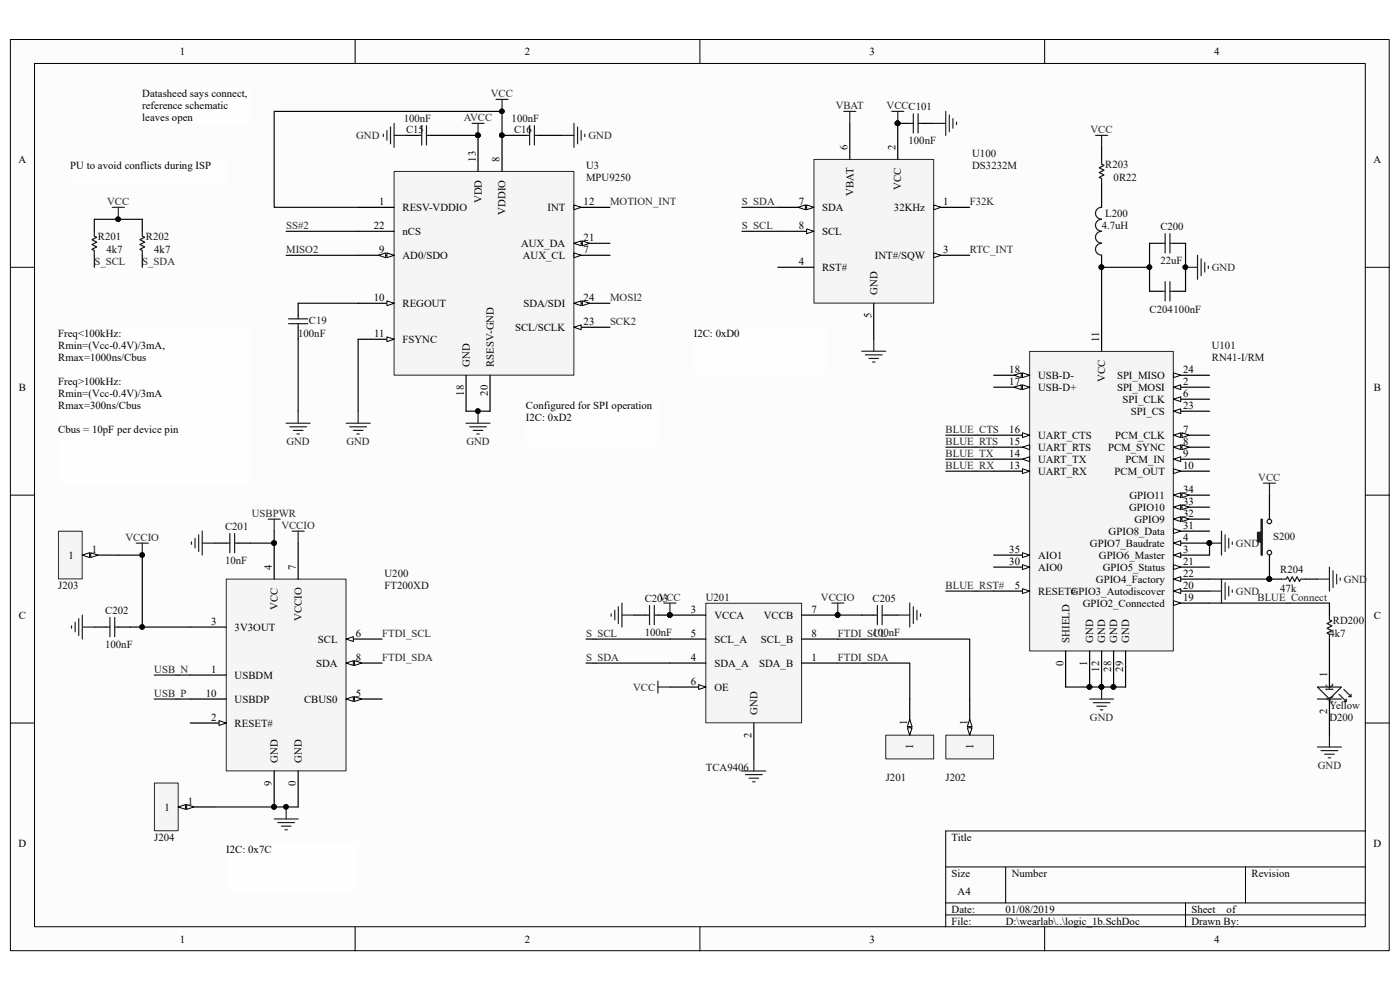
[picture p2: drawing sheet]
<svg xmlns="http://www.w3.org/2000/svg" width="297mm" height="210mm" viewBox="0 0 297 210" stroke-linecap="round" stroke-linejoin="round" font-family="sans-serif">
<path d="M2.2 8.4h292.5v193.3h-292.5z" fill="#fcfcfc"/>
<path d="M2.2 8.4h292.5v193.3h-292.5z" fill="none" stroke="#000" stroke-width=".21"/>
<path d="M7.4 13.5h282.2v183.1h-282.2z" fill="#fcfcfc"/>
<g fill="none" stroke="#000" stroke-width=".21">
<path d="M7.3 13.5h282.3v183.1h-282.3zM75.3 8.4v5.1M148.5 8.4v5.1M221.6 8.4v5.1M2.2 56.7h5.1M289.7 56.7h5.1M2.2 105h5.1M289.7 105h5.1M2.2 153.4h5.1M289.7 153.4h5.1M289.7 176.3h-89.1v20.3M75.3 196.6v5.1"/>
<path d="M148.5 196.6v5.1M200.6 183.9h89.1M200.6 191.5h89.1M200.6 194.1h89.1M213.4 183.9v7.6M221.6 196.6v5.1M251.5 191.5v5.1M264.2 183.9v7.6"/>
</g>
<g fill="none" stroke="#262626" stroke-width=".25">
<path d="M81.3 28.5v.5M82.1 27.7v2M82.8 26.9v3.6M83.6 28.7h2.6M83.6 26.2v5.1M100.1 26.2h2.6M101.4 26.2v2.5M105.2 21.1h2.6M106.5 21.1v2.5M119.2 28.7h2.6M121.8 26.2v5.1M122.5 26.9v3.6"/>
<path d="M123.3 27.7v2M124.1 28.5v.5M23.8 44h2.6M25.1 44v2.5M60.7 89.8h5.1M61.5 90.5h3.5M62.2 91.3h2.1M63 92.1h.5M63.3 87.2v2.6M73.4 89.8h5.1M74.2 90.5h3.6M75 91.3h2"/>
<path d="M75.7 92.1h.5M76 87.2v2.6M98.9 89.8h5.1M99.6 90.5h3.6M100.4 91.3h2M101.2 92.1h.5M101.4 87.2v2.6"/>
</g>
<g fill="#0e0e0e" stroke="#0e0e0e" stroke-width=".21">
<circle cx="101.4" cy="87.2" r=".49"/>
<circle cx="106.5" cy="23.6" r=".49"/>
<circle cx="101.4" cy="28.7" r=".49"/>
<circle cx="106.5" cy="28.7" r=".49"/>
<circle cx="25.1" cy="46.5" r=".49"/>
</g>
<path d="M109 28.7h-2.5v-5.1h-48.3v20.4h17.8M20 46.5h10.2M63.3 64.3h12.7M63.3 72v15.2M76 72v15.2M98.9 87.2h5.1" fill="none" stroke="#0e0e0e" stroke-width=".25"/>
<path d="M83.7 36.4h38.1v43.2h-38.1z" fill="#f5f5f5"/>
<path d="M83.6 36.4h38.2v43.2h-38.2z" fill="none" stroke="#262626" stroke-width=".21"/>
<path d="M76 44h7.6M121.8 69.4h7.6" fill="none" stroke="#000" stroke-width=".25"/>
<path d="M121.8 69.4l1.5-.5v1z" fill="#fcfcfc"/>
<path d="M121.8 69.4l1.5-.5v1z" fill="none" stroke="#000" stroke-width=".21"/>
<path d="M121.8 64.3h7.6" fill="none" stroke="#000" stroke-width=".25"/>
<path d="M121.8 64.3l1.5-.5v1z" fill="#fcfcfc"/>
<path d="M121.8 64.3l1.5-.5v1z" fill="none" stroke="#000" stroke-width=".21"/>
<path d="M123.5 63.8l1.6 .5-1.6 .5z" fill="#fcfcfc"/>
<path d="M123.5 63.8l1.6 .5-1.6 .5z" fill="none" stroke="#000" stroke-width=".21"/>
<path d="M121.8 51.6h7.6" fill="none" stroke="#000" stroke-width=".25"/>
<path d="M121.8 51.6l1.5-.5v1z" fill="#fcfcfc"/>
<path d="M121.8 51.6l1.5-.5v1z" fill="none" stroke="#000" stroke-width=".21"/>
<path d="M123.5 51.1l1.6 .5-1.6 .5z" fill="#fcfcfc"/>
<path d="M123.5 51.1l1.6 .5-1.6 .5z" fill="none" stroke="#000" stroke-width=".21"/>
<path d="M121.8 54.2h7.6" fill="none" stroke="#000" stroke-width=".25"/>
<path d="M121.8 53.7l1.5 .5-1.5 .5z" fill="#fcfcfc"/>
<path d="M121.8 53.7l1.5 .5-1.5 .5z" fill="none" stroke="#000" stroke-width=".21"/>
<path d="M106.5 28.7v7.7M76 54.2h7.6" fill="none" stroke="#000" stroke-width=".25"/>
<circle cx="106.5" cy="28.7" r=".49" fill="#0e0e0e" stroke="#0e0e0e" stroke-width=".21"/>
<path d="M82.1 53.7l1.5 .5-1.5 .5z" fill="#fcfcfc"/>
<path d="M82.1 53.7l1.5 .5-1.5 .5z" fill="none" stroke="#000" stroke-width=".21"/>
<path d="M80.3 54.2l1.5-.5v1z" fill="#fcfcfc"/>
<path d="M80.3 54.2l1.5-.5v1z" fill="none" stroke="#000" stroke-width=".21"/>
<path d="M76 64.3h7.6" fill="none" stroke="#000" stroke-width=".25"/>
<path d="M82.1 63.8l1.5 .5-1.5 .5z" fill="#fcfcfc"/>
<path d="M82.1 63.8l1.5 .5-1.5 .5z" fill="none" stroke="#000" stroke-width=".21"/>
<path d="M76 72h7.6" fill="none" stroke="#000" stroke-width=".25"/>
<path d="M82.1 71.5l1.5 .5-1.5 .5z" fill="#fcfcfc"/>
<path d="M82.1 71.5l1.5 .5-1.5 .5z" fill="none" stroke="#000" stroke-width=".21"/>
<path d="M121.8 44h7.6" fill="none" stroke="#000" stroke-width=".25"/>
<path d="M121.8 43.5l1.5 .5-1.5 .5z" fill="#fcfcfc"/>
<path d="M121.8 43.5l1.5 .5-1.5 .5z" fill="none" stroke="#000" stroke-width=".21"/>
<path d="M86.2 28.7h2.5M91.2 28.7h2.6M101.4 28.7v7.7M109 28.7h2.6M114.1 28.7h2.6M76 49.1h7.6M63.3 64.3v2.6M63.3 69.4v2.6M98.9 79.6v7.6M104 79.6v7.6" fill="none" stroke="#000" stroke-width=".25"/>
<g fill="#0e0e0e" stroke="#0e0e0e" stroke-width=".21">
<circle cx="101.4" cy="28.7" r=".49"/>
<circle cx="106.5" cy="28.7" r=".49"/>
</g>
<path d="M232.4 28.7h2.6M233.7 28.7v2.6" fill="none" stroke="#262626" stroke-width=".25"/>
<path d="M88.7 28.7h.8M89.5 26.7v4.1M90.5 26.7v4.1M90.5 28.7h.7M111.6 28.7h.8M112.4 26.7v4.1M113.4 28.7h.7M113.4 26.7v4.1M61.2 67.6h4.1M61.2 68.7h4.1M63.3 66.9v.7M63.3 68.7v.7" fill="none" stroke="#1c1c1c" stroke-width=".25"/>
<path d="M93.8 28.7h7.6M116.7 28.7h2.5" fill="none" stroke="#0e0e0e" stroke-width=".25"/>
<path d="M30.3 18.6h22.7v7.6h-22.7z" fill="#fefefe"/>
<path d="M30.2 18.5h22.8v7.7h-22.8z" fill="none" stroke="#fefefe" stroke-width=".21"/>
<path d="M233.7 31.3v2.5M233.7 38.9v5.1M20 46.5v2.6M20 54.2v2.5M30.2 46.5v2.6M30.2 54.2v2.5M233.7 54.2v2.5" fill="none" stroke="#000" stroke-width=".25"/>
<circle cx="233.7" cy="56.7" r=".49" fill="#0e0e0e" stroke="#0e0e0e" stroke-width=".21"/>
<path d="M233.7 33.8v1l.5 .3-1 .5 1 .5-1 .5 1 .5-1 .5 .5 .3v1M20 49.1v1l.5 .2-1 .6 1 .5-1 .5 1 .5-1 .5 .5 .2v1.1M30.2 49.1v1l.5 .2-1 .6 1 .5-1 .5 1 .5-1 .5 .5 .2v1.1M233.7 51.6a1.25 1.25 0 0 0-1.3 1.3 1.25 1.25 0 0 0 1.3 1.2M233.7 49.1a1.25 1.25 0 0 0-1.3 1.2 1.25 1.25 0 0 0 1.3 1.3M233.7 46.5a1.25 1.25 0 0 0-1.3 1.3 1.25 1.25 0 0 0 1.3 1.2M233.7 44a1.25 1.25 0 0 0-1.3 1.2 1.25 1.25 0 0 0 1.3 1.3" fill="none" stroke="#1c1c1c" stroke-width=".25"/>
<path d="M12.4 69.5h40.6v32.9h-40.6z" fill="#fefefe"/>
<path d="M12.4 69.4h40.6v33h-40.6z" fill="none" stroke="#fefefe" stroke-width=".21"/>
<path d="M243.9 61.8h2.5M249 61.8h2.5" fill="none" stroke="#000" stroke-width=".25"/>
<path d="M247.2 59.8v4M248.2 59.8v4M246.4 61.8h.8M248.2 61.8h.8" fill="none" stroke="#1c1c1c" stroke-width=".25"/>
<path d="M243.9 51.6v10.2M243.9 56.7h-10.2v10.2M251.5 51.6v10.2" fill="none" stroke="#0e0e0e" stroke-width=".25"/>
<g fill="#0e0e0e" stroke="#0e0e0e" stroke-width=".21">
<circle cx="243.8" cy="56.7" r=".49"/>
<circle cx="251.5" cy="56.7" r=".49"/>
<circle cx="233.7" cy="56.7" r=".49"/>
</g>
<path d="M111.7 84.8h27.8v10h-27.8z" fill="#fefefe"/>
<path d="M111.6 84.7h27.9v10.1h-27.9z" fill="none" stroke="#fefefe" stroke-width=".21"/>
<path d="M172.7 33.9h25.4v30.4h-25.4z" fill="#f5f5f5"/>
<path d="M172.7 33.8h25.4v30.5h-25.4z" fill="none" stroke="#262626" stroke-width=".21"/>
<path d="M198.1 44h7.6" fill="none" stroke="#000" stroke-width=".25"/>
<path d="M198.1 43.5l1.5 .5-1.5 .5z" fill="#fcfcfc"/>
<path d="M198.1 43.5l1.5 .5-1.5 .5z" fill="none" stroke="#000" stroke-width=".21"/>
<path d="M190.5 26.2v7.6M198.1 54.2h7.6" fill="none" stroke="#000" stroke-width=".25"/>
<circle cx="190.4" cy="26.1" r=".49" fill="#0e0e0e" stroke="#0e0e0e" stroke-width=".21"/>
<path d="M198.1 53.7l1.5 .5-1.5 .5z" fill="#fcfcfc"/>
<path d="M198.1 53.7l1.5 .5-1.5 .5z" fill="none" stroke="#000" stroke-width=".21"/>
<path d="M180.3 26.2v7.6M165 56.7h7.6M165 44h7.6M185.4 64.3v7.7" fill="none" stroke="#000" stroke-width=".25"/>
<path d="M171.1 43.5l1.5 .5-1.5 .5z" fill="#fcfcfc"/>
<path d="M171.1 43.5l1.5 .5-1.5 .5z" fill="none" stroke="#000" stroke-width=".21"/>
<path d="M169.3 44l1.6-.5v1z" fill="#fcfcfc"/>
<path d="M169.3 44l1.6-.5v1z" fill="none" stroke="#000" stroke-width=".21"/>
<path d="M165 49.1h7.6" fill="none" stroke="#000" stroke-width=".25"/>
<path d="M171.1 48.6l1.5 .5-1.5 .5z" fill="#fcfcfc"/>
<path d="M171.1 48.6l1.5 .5-1.5 .5z" fill="none" stroke="#000" stroke-width=".21"/>
<circle cx="190.4" cy="26.1" r=".49" fill="#0e0e0e" stroke="#0e0e0e" stroke-width=".21"/>
<g fill="none" stroke="#262626" stroke-width=".25">
<path d="M179 23.6h2.6M180.3 23.6v2.6M189.2 23.6h2.5M190.5 23.6v2.6M198.1 26.2h2.5M200.6 23.6v5.1M201.4 24.4v3.6M202.2 25.2v2M202.9 25.9v.5M182.8 74.5h5.1M183.6 75.3h3.6M184.4 76h2"/>
<path d="M185.1 76.8h.5M185.4 72v2.5"/>
</g>
<path d="M190.5 26.2h2.5M195.5 26.2h2.6" fill="none" stroke="#000" stroke-width=".25"/>
<path d="M193 26.2h.8M193.8 24.1v4.1M194.8 24.1v4.1M194.8 26.2h.7" fill="none" stroke="#1c1c1c" stroke-width=".25"/>
<path d="M157.4 44h7.6M157.4 49.1h7.6" fill="none" stroke="#0e0e0e" stroke-width=".25"/>
<path d="M147.3 69.5h27.9v10.1h-27.9z" fill="#fefefe"/>
<path d="M147.2 69.4h28v10.2h-28z" fill="none" stroke="#fefefe" stroke-width=".21"/>
<path d="M218.5 74.6h30.4v63.5h-30.4z" fill="#f5f5f5"/>
<path d="M218.4 74.5h30.5v63.6h-30.5z" fill="none" stroke="#262626" stroke-width=".21"/>
<path d="M233.7 66.9v7.6M249 82.1h7.6M231.2 138.1v7.6M233.7 138.1v7.6M236.2 138.1v7.6M238.8 138.1v7.6" fill="none" stroke="#000" stroke-width=".25"/>
<g fill="#0e0e0e" stroke="#0e0e0e" stroke-width=".21">
<circle cx="231.1" cy="145.7" r=".49"/>
<circle cx="233.7" cy="145.7" r=".49"/>
<circle cx="236.2" cy="145.7" r=".49"/>
</g>
<path d="M249 82.1l1.5-.5v1.1z" fill="#fcfcfc"/>
<path d="M249 82.1l1.5-.5v1.1z" fill="none" stroke="#000" stroke-width=".21"/>
<path d="M249 84.7h7.6" fill="none" stroke="#000" stroke-width=".25"/>
<path d="M249 84.7l1.5-.5v1z" fill="#fcfcfc"/>
<path d="M249 84.7l1.5-.5v1z" fill="none" stroke="#000" stroke-width=".21"/>
<path d="M249 79.6h7.6" fill="none" stroke="#000" stroke-width=".25"/>
<path d="M249 79.1l1.5 .5-1.5 .5z" fill="#fcfcfc"/>
<path d="M249 79.1l1.5 .5-1.5 .5z" fill="none" stroke="#000" stroke-width=".21"/>
<path d="M249 87.2h7.6" fill="none" stroke="#000" stroke-width=".25"/>
<path d="M249 87.2l1.5-.5v1z" fill="#fcfcfc"/>
<path d="M249 87.2l1.5-.5v1z" fill="none" stroke="#000" stroke-width=".21"/>
<path d="M249 92.3h7.6" fill="none" stroke="#000" stroke-width=".25"/>
<path d="M249 92.3l1.5-.5v1z" fill="#fcfcfc"/>
<path d="M249 92.3l1.5-.5v1z" fill="none" stroke="#000" stroke-width=".21"/>
<path d="M250.7 91.8l1.6 .5-1.6 .5z" fill="#fcfcfc"/>
<path d="M250.7 91.8l1.6 .5-1.6 .5z" fill="none" stroke="#000" stroke-width=".21"/>
<path d="M249 94.9h7.6" fill="none" stroke="#000" stroke-width=".25"/>
<path d="M249 94.9l1.5-.5v1z" fill="#fcfcfc"/>
<path d="M249 94.9l1.5-.5v1z" fill="none" stroke="#000" stroke-width=".21"/>
<path d="M250.7 94.4l1.6 .5-1.6 .5z" fill="#fcfcfc"/>
<path d="M250.7 94.4l1.6 .5-1.6 .5z" fill="none" stroke="#000" stroke-width=".21"/>
<path d="M249 97.4h7.6" fill="none" stroke="#000" stroke-width=".25"/>
<path d="M249 97.4l1.5-.5v1z" fill="#fcfcfc"/>
<path d="M249 97.4l1.5-.5v1z" fill="none" stroke="#000" stroke-width=".21"/>
<path d="M249 100h7.6" fill="none" stroke="#000" stroke-width=".25"/>
<path d="M249 99.4l1.5 .6-1.5 .5z" fill="#fcfcfc"/>
<path d="M249 99.4l1.5 .6-1.5 .5z" fill="none" stroke="#000" stroke-width=".21"/>
<path d="M210.8 79.6h7.6" fill="none" stroke="#000" stroke-width=".25"/>
<path d="M216.9 79.1l1.5 .5-1.5 .5z" fill="#fcfcfc"/>
<path d="M216.9 79.1l1.5 .5-1.5 .5z" fill="none" stroke="#000" stroke-width=".21"/>
<path d="M215.1 79.6l1.6-.5v1z" fill="#fcfcfc"/>
<path d="M215.1 79.6l1.6-.5v1z" fill="none" stroke="#000" stroke-width=".21"/>
<path d="M210.8 82.1h7.6" fill="none" stroke="#000" stroke-width=".25"/>
<path d="M216.9 81.6l1.5 .5-1.5 .6z" fill="#fcfcfc"/>
<path d="M216.9 81.6l1.5 .5-1.5 .6z" fill="none" stroke="#000" stroke-width=".21"/>
<path d="M215.1 82.1l1.6-.5v1.1z" fill="#fcfcfc"/>
<path d="M215.1 82.1l1.6-.5v1.1z" fill="none" stroke="#000" stroke-width=".21"/>
<path d="M210.8 100h7.6" fill="none" stroke="#000" stroke-width=".25"/>
<path d="M216.9 99.4l1.5 .6-1.5 .5z" fill="#fcfcfc"/>
<path d="M216.9 99.4l1.5 .6-1.5 .5z" fill="none" stroke="#000" stroke-width=".21"/>
<path d="M210.8 97.4h7.6" fill="none" stroke="#000" stroke-width=".25"/>
<path d="M216.9 97.4l1.5-.5v1z" fill="#fcfcfc"/>
<path d="M216.9 97.4l1.5-.5v1z" fill="none" stroke="#000" stroke-width=".21"/>
<path d="M210.8 94.9h7.6" fill="none" stroke="#000" stroke-width=".25"/>
<path d="M216.9 94.9l1.5-.5v1z" fill="#fcfcfc"/>
<path d="M216.9 94.9l1.5-.5v1z" fill="none" stroke="#000" stroke-width=".21"/>
<path d="M210.8 92.3h7.6" fill="none" stroke="#000" stroke-width=".25"/>
<path d="M216.9 91.8l1.5 .5-1.5 .5z" fill="#fcfcfc"/>
<path d="M216.9 91.8l1.5 .5-1.5 .5z" fill="none" stroke="#000" stroke-width=".21"/>
<path d="M210.8 125.4h7.6" fill="none" stroke="#000" stroke-width=".25"/>
<path d="M216.9 124.9l1.5 .5-1.5 .5z" fill="#fcfcfc"/>
<path d="M216.9 124.9l1.5 .5-1.5 .5z" fill="none" stroke="#000" stroke-width=".21"/>
<path d="M249 117.8h7.6" fill="none" stroke="#000" stroke-width=".25"/>
<path d="M249 117.8l1.5-.5v1z" fill="#fcfcfc"/>
<path d="M249 117.8l1.5-.5v1z" fill="none" stroke="#000" stroke-width=".21"/>
<path d="M249 115.2h7.6" fill="none" stroke="#000" stroke-width=".25"/>
<path d="M249 115.2l1.5-.5v1z" fill="#fcfcfc"/>
<path d="M249 115.2l1.5-.5v1z" fill="none" stroke="#000" stroke-width=".21"/>
<circle cx="256.6" cy="115.2" r=".49" fill="#0e0e0e" stroke="#0e0e0e" stroke-width=".21"/>
<path d="M249 127.9h7.6" fill="none" stroke="#000" stroke-width=".25"/>
<path d="M249 127.4l1.5 .5-1.5 .5z" fill="#fcfcfc"/>
<path d="M249 127.4l1.5 .5-1.5 .5z" fill="none" stroke="#000" stroke-width=".21"/>
<path d="M249 125.4h7.6" fill="none" stroke="#000" stroke-width=".25"/>
<path d="M249 125.4l1.5-.5v1z" fill="#fcfcfc"/>
<path d="M249 125.4l1.5-.5v1z" fill="none" stroke="#000" stroke-width=".21"/>
<path d="M249 122.9h7.6" fill="none" stroke="#000" stroke-width=".25"/>
<path d="M249 122.9l1.5-.6v1.1z" fill="#fcfcfc"/>
<path d="M249 122.9l1.5-.6v1.1z" fill="none" stroke="#000" stroke-width=".21"/>
<path d="M249 120.3h7.6" fill="none" stroke="#000" stroke-width=".25"/>
<path d="M249 119.8l1.5 .5-1.5 .5z" fill="#fcfcfc"/>
<path d="M249 119.8l1.5 .5-1.5 .5z" fill="none" stroke="#000" stroke-width=".21"/>
<path d="M249 112.7h7.6" fill="none" stroke="#000" stroke-width=".25"/>
<path d="M249 112.2l1.5 .5-1.5 .5z" fill="#fcfcfc"/>
<path d="M249 112.2l1.5 .5-1.5 .5z" fill="none" stroke="#000" stroke-width=".21"/>
<path d="M249 110.1h7.6" fill="none" stroke="#000" stroke-width=".25"/>
<path d="M249 110.1l1.5-.5v1z" fill="#fcfcfc"/>
<path d="M249 110.1l1.5-.5v1z" fill="none" stroke="#000" stroke-width=".21"/>
<path d="M250.7 109.6l1.6 .5-1.6 .5z" fill="#fcfcfc"/>
<path d="M250.7 109.6l1.6 .5-1.6 .5z" fill="none" stroke="#000" stroke-width=".21"/>
<path d="M249 107.6h7.6" fill="none" stroke="#000" stroke-width=".25"/>
<path d="M249 107.6l1.5-.5v1z" fill="#fcfcfc"/>
<path d="M249 107.6l1.5-.5v1z" fill="none" stroke="#000" stroke-width=".21"/>
<path d="M250.7 107.1l1.6 .5-1.6 .5z" fill="#fcfcfc"/>
<path d="M250.7 107.1l1.6 .5-1.6 .5z" fill="none" stroke="#000" stroke-width=".21"/>
<path d="M249 105h7.6" fill="none" stroke="#000" stroke-width=".25"/>
<path d="M249 105l1.5-.5v1.1z" fill="#fcfcfc"/>
<path d="M249 105l1.5-.5v1.1z" fill="none" stroke="#000" stroke-width=".21"/>
<path d="M250.7 104.5l1.6 .5-1.6 .6z" fill="#fcfcfc"/>
<path d="M250.7 104.5l1.6 .5-1.6 .6z" fill="none" stroke="#000" stroke-width=".21"/>
<path d="M210.8 117.8h7.6" fill="none" stroke="#000" stroke-width=".25"/>
<path d="M216.9 117.3l1.5 .5-1.5 .5z" fill="#fcfcfc"/>
<path d="M216.9 117.3l1.5 .5-1.5 .5z" fill="none" stroke="#000" stroke-width=".21"/>
<path d="M210.8 120.3h7.6" fill="none" stroke="#000" stroke-width=".25"/>
<path d="M216.9 119.8l1.5 .5-1.5 .5z" fill="#fcfcfc"/>
<path d="M216.9 119.8l1.5 .5-1.5 .5z" fill="none" stroke="#000" stroke-width=".21"/>
<path d="M226.1 138.1v7.6M282 127.9v2.6M282 135.6v10.1M282 148.3v7.6" fill="none" stroke="#000" stroke-width=".25"/>
<g fill="#0e0e0e" stroke="#0e0e0e" stroke-width=".21">
<circle cx="231.1" cy="145.7" r=".49"/>
<circle cx="233.7" cy="145.7" r=".49"/>
<circle cx="236.2" cy="145.7" r=".49"/>
<circle cx="256.6" cy="115.2" r=".49"/>
<circle cx="251.5" cy="56.7" r=".49"/>
</g>
<g fill="none" stroke="#262626" stroke-width=".25">
<path d="M251.5 56.7h2.6M254.1 54.2v5M254.8 54.9v3.6M255.6 55.7v2M256.3 56.4v.6M256.6 115.2h2.5M259.1 112.7v5.1M259.9 113.4v3.6M260.7 114.2v2M261.4 115v.5M256.6 125.4h2.5M259.1 122.9v5"/>
<path d="M259.9 123.6v3.6M260.7 124.4v2M261.4 125.1v.6M231.2 148.3h5M231.9 149.1h3.6M232.7 149.8h2M233.4 150.6h.6M233.7 145.7v2.6M279.5 158.5h5.1M280.3 159.2h3.5M281 160h2.1M282 155.9v2.6"/>
<path d="M281.8 160.8h.5"/>
</g>
<path d="M60.7 54.2h15.3M200.6 92.3h10.2M200.6 94.9h10.2M200.6 97.4h10.2M200.6 100h10.2M256.6 115.2v2.6M200.6 125.4h10.2M256.6 127.9h25.4M226.1 145.7h12.7" fill="none" stroke="#0e0e0e" stroke-width=".25"/>
<path d="M282 130.5v1l.5 .3-1 .5 1 .5-1 .5 1 .5-1 .5 .5 .3v1M279.5 145.7h5.1l-2.6 2.6zM279.5 148.3h5.1M284.1 147.3l1.5 1.5v-.5M285.1 146.3l1.5 1.5M285.1 148.8h.5M286.6 147.3v.5h-.5" fill="none" stroke="#1c1c1c" stroke-width=".25"/>
<path d="M15 33.9h33v5h-33z" fill="#fefefe"/>
<path d="M14.9 33.8h33.1v5.1h-33.1z" fill="none" stroke="#fefefe" stroke-width=".21"/>
<path d="M268 102.5h2.6M269.3 102.5v2.5" fill="none" stroke="#262626" stroke-width=".25"/>
<path d="M60.7 49.1h15.3M256.6 122.9h12.7" fill="none" stroke="#0e0e0e" stroke-width=".25"/>
<circle cx="269.3" cy="122.8" r=".49" fill="#0e0e0e" stroke="#0e0e0e" stroke-width=".21"/>
<path d="M48 122.9h25.4v40.6h-25.4z" fill="#f5f5f5"/>
<path d="M48 122.9h25.4v40.6h-25.4z" fill="none" stroke="#262626" stroke-width=".21"/>
<path d="M73.4 135.6h7.7M58.2 163.6v7.6" fill="none" stroke="#000" stroke-width=".25"/>
<circle cx="58.1" cy="171.2" r=".49" fill="#0e0e0e" stroke="#0e0e0e" stroke-width=".21"/>
<path d="M73.4 135.6l1.6-.5v1z" fill="#fcfcfc"/>
<path d="M73.4 135.6l1.6-.5v1z" fill="none" stroke="#000" stroke-width=".21"/>
<path d="M73.4 140.7h7.7" fill="none" stroke="#000" stroke-width=".25"/>
<path d="M73.4 140.7l1.6-.6v1.1z" fill="#fcfcfc"/>
<path d="M73.4 140.7l1.6-.6v1.1z" fill="none" stroke="#000" stroke-width=".21"/>
<path d="M75.2 140.1l1.5 .6-1.5 .5z" fill="#fcfcfc"/>
<path d="M75.2 140.1l1.5 .6-1.5 .5z" fill="none" stroke="#000" stroke-width=".21"/>
<path d="M73.4 148.3h7.7" fill="none" stroke="#000" stroke-width=".25"/>
<path d="M73.4 148.3l1.6-.5v1z" fill="#fcfcfc"/>
<path d="M73.4 148.3l1.6-.5v1z" fill="none" stroke="#000" stroke-width=".21"/>
<path d="M75.2 147.8l1.5 .5-1.5 .5z" fill="#fcfcfc"/>
<path d="M75.2 147.8l1.5 .5-1.5 .5z" fill="none" stroke="#000" stroke-width=".21"/>
<path d="M58.2 115.2v7.7M63.3 115.2v7.7M40.4 133h7.6M40.4 143.2h7.6M40.4 148.3h7.6M40.4 153.4h7.6M63.3 163.6v7.6" fill="none" stroke="#000" stroke-width=".25"/>
<circle cx="58.1" cy="115.2" r=".49" fill="#0e0e0e" stroke="#0e0e0e" stroke-width=".21"/>
<path d="M46.5 152.9l1.5 .5-1.5 .5z" fill="#fcfcfc"/>
<path d="M46.5 152.9l1.5 .5-1.5 .5z" fill="none" stroke="#000" stroke-width=".21"/>
<g fill="#0e0e0e" stroke="#0e0e0e" stroke-width=".21">
<circle cx="58.1" cy="171.2" r=".49"/>
<circle cx="58.1" cy="115.2" r=".49"/>
<circle cx="60.7" cy="171.2" r=".49"/>
</g>
<g fill="none" stroke="#262626" stroke-width=".25">
<path d="M40.6 115v.5M41.4 114.2v2M42.1 113.4v3.6M42.9 112.7v5.1M42.9 115.2h2.6M56.9 110.1h2.5M58.2 110.1v2.6M15.2 132.8v.5M15.9 132v2M16.7 131.2v3.6M17.5 130.5v5.1M17.5 133h2.5"/>
<path d="M58.2 173.7h5.1M58.9 174.5h3.6M59.7 175.3h2M60.5 176h.5M60.7 171.2v2.5"/>
</g>
<path d="M58.2 112.7v2.5h-5.1M32.7 148.3h7.7M32.7 143.2h7.7" fill="none" stroke="#0e0e0e" stroke-width=".25"/>
<path d="M45.5 115.2h2.5M50.5 115.2h2.6M20 133h2.6M25.1 133h2.5" fill="none" stroke="#000" stroke-width=".25"/>
<path d="M48 115.2h.8M48.8 113.2v4.1M49.8 113.2v4.1M49.8 115.2h.7M22.6 133h.7M23.3 131v4.1M24.3 131v4.1M24.3 133h.8" fill="none" stroke="#1c1c1c" stroke-width=".25"/>
<path d="M48 178.9h27.9v10.1h-27.9z" fill="#fefefe"/>
<path d="M48 178.9h27.9v10.1h-27.9z" fill="none" stroke="#fefefe" stroke-width=".21"/>
<path d="M269.3 105v5.1M269.3 117.8v5.1" fill="none" stroke="#000" stroke-width=".25"/>
<circle cx="269.3" cy="122.8" r=".49" fill="#0e0e0e" stroke="#0e0e0e" stroke-width=".21"/>
<path d="M267.5 110.1h.3v7.7h-.3v-2.8h-.7v-2.1h.7z" fill-rule="evenodd" fill="#1c1c1c"/>
<g fill="none" stroke="#1c1c1c" stroke-width=".25">
<path d="M267.5 110.1h.3v7.7h-.3v-2.8h-.7v-2.1h.7zM271.9 122.9h1l.2-.6 .5 1.1 .6-1.1 .5 1.1 .5-1.1 .5 1.1 .2-.5h1.1"/>
<circle cx="269.3" cy="110.6" r=".48"/>
<circle cx="269.3" cy="117.2" r=".48"/>
</g>
<g fill="#0e0e0e" stroke="#0e0e0e" stroke-width=".21">
<circle cx="269.3" cy="122.8" r=".49"/>
<circle cx="30.2" cy="117.7" r=".49"/>
</g>
<path d="M269.3 122.9h2.6M277 122.9h2.5" fill="none" stroke="#000" stroke-width=".25"/>
<path d="M28.9 115.2h2.6M30.2 115.2v2.6M62 112.7h2.5M63.3 112.7v2.5M279.5 122.9h2.5M282 120.3v5.1M282.8 121.1v3.5M283.6 121.8v2.1M284.3 122.6v.5" fill="none" stroke="#262626" stroke-width=".25"/>
<path d="M149.8 128h20.3v25.3h-20.3z" fill="#f5f5f5"/>
<path d="M149.7 128h20.4v25.3h-20.4z" fill="none" stroke="#262626" stroke-width=".21"/>
<path d="M142.1 130.5h7.7M142.1 135.6h7.7M170.1 130.5h7.6M170.1 135.6h7.6M142.1 140.7h7.7M142.1 145.7h7.7M159.9 153.4v7.6M170.1 140.7h7.6" fill="none" stroke="#000" stroke-width=".25"/>
<g fill="#0e0e0e" stroke="#0e0e0e" stroke-width=".21">
<circle cx="142.1" cy="130.5" r=".49"/>
<circle cx="177.7" cy="130.5" r=".49"/>
</g>
<path d="M148.2 145.2l1.6 .5-1.6 .6z" fill="#fcfcfc"/>
<path d="M148.2 145.2l1.6 .5-1.6 .6z" fill="none" stroke="#000" stroke-width=".21"/>
<g fill="#0e0e0e" stroke="#0e0e0e" stroke-width=".21">
<circle cx="142.1" cy="130.5" r=".49"/>
<circle cx="177.7" cy="130.5" r=".49"/>
<circle cx="30.2" cy="133" r=".49"/>
</g>
<g fill="none" stroke="#262626" stroke-width=".25">
<path d="M129.7 130.2v.5M130.4 129.5v2M131.2 128.7v3.6M131.9 130.5h2.6M131.9 127.9v5.1M140.8 127.9h2.6M142.1 127.9v2.6M176.5 127.9h2.5M177.7 127.9v2.6M190.5 130.5h2.5M193 127.9v5.1M193.8 128.7v3.6"/>
<path d="M194.5 129.5v2M195.3 130.2v.5M139.6 144.5v2.5M139.6 145.7h2.5M157.4 163.6h5.1M158.1 164.3h3.6M158.9 165.1h2M159.7 165.8h.5M159.9 161v2.6"/>
</g>
<path d="M30.2 133h10.2M124.3 135.6h17.8M177.7 135.6h28v12.7M177.7 130.5h5.1M124.3 140.7h17.8M177.7 140.7h15.3v7.6" fill="none" stroke="#0e0e0e" stroke-width=".25"/>
<path d="M243.9 51.6h2.5M249 51.6h2.5M134.5 130.5h2.5M139.6 130.5h2.5M182.8 130.5h2.6M187.9 130.5h2.6" fill="none" stroke="#000" stroke-width=".25"/>
<path d="M246.4 51.6h.8M247.2 49.6v4.1M248.2 49.6v4.1M248.2 51.6h.8M137 130.5h.8M137.8 128.4v4.1M138.8 130.5h.8M138.8 128.4v4.1M185.4 130.5h.7M186.1 128.4v4.1M187.2 128.4v4.1M187.2 130.5h.7" fill="none" stroke="#1c1c1c" stroke-width=".25"/>
<path d="M188 156h10.1v5h-10.1z" fill="#f5f5f5"/>
<path d="M187.9 156h10.2v5h-10.2z" fill="none" stroke="#262626" stroke-width=".21"/>
<path d="M193 148.3v7.6" fill="none" stroke="#000" stroke-width=".25"/>
<path d="M192.5 154.4h1l-.5 1.5z" fill="#fcfcfc"/>
<path d="M192.5 154.4h1l-.5 1.5z" fill="none" stroke="#000" stroke-width=".21"/>
<path d="M193 152.6l.5 1.5h-1z" fill="#fcfcfc"/>
<path d="M193 152.6l.5 1.5h-1z" fill="none" stroke="#000" stroke-width=".21"/>
<path d="M200.7 156h10.1v5h-10.1z" fill="#f5f5f5"/>
<path d="M200.7 156h10.1v5h-10.1z" fill="none" stroke="#262626" stroke-width=".21"/>
<path d="M205.7 148.3v7.6" fill="none" stroke="#000" stroke-width=".25"/>
<path d="M205.2 154.4h1l-.5 1.5z" fill="#fcfcfc"/>
<path d="M205.2 154.4h1l-.5 1.5z" fill="none" stroke="#000" stroke-width=".21"/>
<path d="M205.7 152.6l.5 1.5h-1z" fill="#fcfcfc"/>
<path d="M205.7 152.6l.5 1.5h-1z" fill="none" stroke="#000" stroke-width=".21"/>
<path d="M12.4 112.7h5v10.1h-5z" fill="#f5f5f5"/>
<path d="M12.4 112.7h5v10.1h-5z" fill="none" stroke="#262626" stroke-width=".21"/>
<path d="M17.5 117.8h7.6" fill="none" stroke="#000" stroke-width=".25"/>
<path d="M17.5 117.8l1.5-.5v1z" fill="#fcfcfc"/>
<path d="M17.5 117.8l1.5-.5v1z" fill="none" stroke="#000" stroke-width=".21"/>
<path d="M19.2 117.3l1.6 .5-1.6 .5z" fill="#fcfcfc"/>
<path d="M19.2 117.3l1.6 .5-1.6 .5z" fill="none" stroke="#000" stroke-width=".21"/>
<path d="M25.1 117.8h5.1v15.2h-2.6" fill="none" stroke="#0e0e0e" stroke-width=".25"/>
<g fill="#0e0e0e" stroke="#0e0e0e" stroke-width=".21">
<circle cx="30.2" cy="117.7" r=".49"/>
<circle cx="30.2" cy="133" r=".49"/>
</g>
<path d="M32.8 166.2h5v10h-5z" fill="#f5f5f5"/>
<path d="M32.8 166.1h5v10.1h-5z" fill="none" stroke="#262626" stroke-width=".21"/>
<path d="M37.8 171.2h7.7" fill="none" stroke="#000" stroke-width=".25"/>
<path d="M37.8 171.2l1.5-.5v1z" fill="#fcfcfc"/>
<path d="M37.8 171.2l1.5-.5v1z" fill="none" stroke="#000" stroke-width=".21"/>
<path d="M39.6 170.7l1.5 .5-1.5 .5z" fill="#fcfcfc"/>
<path d="M39.6 170.7l1.5 .5-1.5 .5z" fill="none" stroke="#000" stroke-width=".21"/>
<path d="M45.5 171.2h17.8" fill="none" stroke="#0e0e0e" stroke-width=".25"/>
<g fill="#0e0e0e" stroke="#0e0e0e" stroke-width=".21">
<circle cx="58.1" cy="171.2" r=".49"/>
<circle cx="60.7" cy="171.2" r=".49"/>
</g>
<g font-size="2.3">
<text x="38.2" y="11.7">1</text>
<text x="111.3" y="11.7">2</text>
<text x="184.5" y="11.7">3</text>
<text x="257.6" y="11.7">4</text>
<text x="30.2" y="20.6">Datasheed says connect,</text>
<text x="30.2" y="23.1">reference schematic</text>
<text x="30.2" y="25.7">leaves open</text>
<text x="3.9" y="34.6">A</text>
<text x="14.9" y="35.9">PU to avoid conflicts during ISP</text>
<text x="100.9" y="34.3" transform="rotate(-90 100.9 34.3)">13</text>
<text x="106" y="34.3" transform="rotate(-90 106 34.3)">8</text>
<text x="179.8" y="31.8" transform="rotate(-90 179.8 31.8)">6</text>
<text x="189.9" y="31.8" transform="rotate(-90 189.9 31.8)">2</text>
<text x="291.4" y="34.6">A</text>
<text x="181.1" y="41.6" transform="rotate(-90 181.1 41.6)">VBAT</text>
<text x="191.2" y="40.3" transform="rotate(-90 191.2 40.3)">VCC</text>
<text x="80.4" y="43.5">1</text>
<text x="85.4" y="44.7">RESV-VDDIO</text>
<text x="102.2" y="43.1" transform="rotate(-90 102.2 43.1)">VDD</text>
<text x="107.3" y="45.6" transform="rotate(-90 107.3 45.6)">VDDIO</text>
<text x="116.2" y="44.7">INT</text>
<text x="123.8" y="43.5">12</text>
<text x="169.5" y="43.5">7</text>
<text x="174.4" y="44.7">SDA</text>
<text x="189.7" y="44.7">32KHz</text>
<text x="200.1" y="43.5">1</text>
<text x="79.3" y="48.6">22</text>
<text x="80.4" y="53.7">9</text>
<text x="85.4" y="49.8">nCS</text>
<text x="110.5" y="52.4">AUX_DA</text>
<text x="123.8" y="51.1">21</text>
<text x="123.8" y="53.7">7</text>
<text x="169.5" y="48.6">8</text>
<text x="174.4" y="49.8">SCL</text>
<text x="200.1" y="53.7">3</text>
<text x="85.4" y="54.9">AD0/SDO</text>
<text x="110.9" y="54.9">AUX_CL</text>
<text x="169.5" y="56.2">4</text>
<text x="174.4" y="57.5">RST#</text>
<text x="185.6" y="54.9">INT#/SQW</text>
<text x="79.3" y="63.8">10</text>
<text x="85.4" y="65.1">REGOUT</text>
<text x="111" y="65.1">SDA/SDI</text>
<text x="123.8" y="63.8">24</text>
<text x="186.1" y="62.6" transform="rotate(-90 186.1 62.6)">GND</text>
<text x="12.4" y="71.5">Freq&lt;100kHz:</text>
<text x="79.4" y="71.5">11</text>
<text x="109.3" y="70.2">SCL/SCLK</text>
<text x="123.8" y="68.9">23</text>
<text x="147.2" y="71.5">I2C: 0xD0</text>
<text x="184.9" y="67.5" transform="rotate(-90 184.9 67.5)">5</text>
<text x="12.4" y="74">Rmin=(Vcc-0.4V)/3mA,</text>
<text x="12.4" y="76.6">Rmax=1000ns/Cbus</text>
<text x="85.4" y="72.7">FSYNC</text>
<text x="99.7" y="77.8" transform="rotate(-90 99.7 77.8)">GND</text>
<text x="104.7" y="77.8" transform="rotate(-90 104.7 77.8)">RSESV-GND</text>
<text x="233.2" y="72.5" transform="rotate(-90 233.2 72.5)">11</text>
<text x="4" y="82.9">B</text>
<text x="12.4" y="81.7">Freq&gt;100kHz:</text>
<text x="98.4" y="83.9" transform="rotate(-90 98.4 83.9)">18</text>
<text x="103.5" y="83.9" transform="rotate(-90 103.5 83.9)">20</text>
<text x="214.1" y="79.1">18</text>
<text x="214.1" y="81.7">17</text>
<text x="220.2" y="80.4">USB-D-</text>
<text x="220.2" y="82.9">USB-D+</text>
<text x="234.5" y="81" transform="rotate(-90 234.5 81)">VCC</text>
<text x="237" y="82.9">SPI_MOSI</text>
<text x="237" y="80.4">SPI_MISO</text>
<text x="251" y="81.7">2</text>
<text x="251" y="79.1">24</text>
<text x="291.5" y="82.9">B</text>
<text x="12.4" y="84.2">Rmin=(Vcc-0.4V)/3mA</text>
<text x="12.4" y="86.7">Rmax=300ns/Cbus</text>
<text x="111.6" y="86.7">Configured for SPI operation</text>
<text x="111.6" y="89.3">I2C: 0xD2</text>
<text x="238.1" y="85.5">SPI_CLK</text>
<text x="239.9" y="88">SPI_CS</text>
<text x="251" y="84.2">6</text>
<text x="251" y="86.7">23</text>
<text x="12.4" y="91.8">Cbus = 10pF per device pin</text>
<text x="214.1" y="94.4">15</text>
<text x="214.1" y="91.8">16</text>
<text x="220.2" y="95.6">UART_RTS</text>
<text x="220.2" y="93.1">UART_CTS</text>
<text x="235.1" y="95.6">PCM_SYNC</text>
<text x="236.6" y="93.1">PCM_CLK</text>
<text x="251" y="91.8">7</text>
<text x="251" y="94.4">8</text>
<text x="214.1" y="99.4">13</text>
<text x="214.1" y="96.9">14</text>
<text x="220.2" y="100.7">UART_RX</text>
<text x="220.2" y="98.2">UART_TX</text>
<text x="236.5" y="100.7">PCM_OUT</text>
<text x="238.8" y="98.2">PCM_IN</text>
<text x="251" y="96.9">9</text>
<text x="251" y="99.4">10</text>
<text x="239.6" y="105.8">GPIO11</text>
<text x="251" y="107.1">33</text>
<text x="251" y="104.6">34</text>
<text x="235.2" y="113.5">GPIO8_Data</text>
<text x="239.5" y="108.4">GPIO10</text>
<text x="240.7" y="110.9">GPIO9</text>
<text x="251" y="112.2">31</text>
<text x="251" y="109.6">32</text>
<text x="14.5" y="118.5">1</text>
<text x="19.5" y="117.3">1</text>
<text x="214.1" y="117.3">35</text>
<text x="214.1" y="119.8">30</text>
<text x="220.2" y="118.5">AIO1</text>
<text x="231.2" y="116">GPIO7_Baudrate</text>
<text x="233.1" y="118.5">GPIO6_Master</text>
<text x="251" y="117.3">3</text>
<text x="251" y="114.7">4</text>
<text x="251" y="119.8">21</text>
<text x="57.7" y="120.8" transform="rotate(-90 57.7 120.8)">4</text>
<text x="62.8" y="120.8" transform="rotate(-90 62.8 120.8)">7</text>
<text x="215.3" y="124.9">5</text>
<text x="220.2" y="121.1">AIO0</text>
<text x="232.5" y="123.6">GPIO4_Factory</text>
<text x="233.9" y="121.1">GPIO5_Status</text>
<text x="251" y="124.9">20</text>
<text x="251" y="122.3">22</text>
<text x="4" y="131.3">C</text>
<text x="58.9" y="129.4" transform="rotate(-90 58.9 129.4)">VCC</text>
<text x="64" y="131.8" transform="rotate(-90 64 131.8)">VCCIO</text>
<text x="146.6" y="130">3</text>
<text x="151.6" y="131.3">VCCA</text>
<text x="162.1" y="131.3">VCCB</text>
<text x="172.1" y="130">7</text>
<text x="220.2" y="126.2">RESET#</text>
<text x="227.2" y="126.2">GPIO3_Autodiscover</text>
<text x="229.7" y="128.7">GPIO2_Connected</text>
<text x="251" y="127.4">19</text>
<text x="291.5" y="131.3">C</text>
<text x="44.8" y="132.5">3</text>
<text x="49.8" y="133.8">3V3OUT</text>
<text x="67.4" y="136.4">SCL</text>
<text x="75.5" y="135.1">6</text>
<text x="146.6" y="135.1">5</text>
<text x="151.6" y="136.4">SCL_A</text>
<text x="161.4" y="136.4">SCL_B</text>
<text x="172.1" y="135.1">8</text>
<text x="226.9" y="136.4" transform="rotate(-90 226.9 136.4)">SHIELD</text>
<text x="231.9" y="136.4" transform="rotate(-90 231.9 136.4)">GND</text>
<text x="234.5" y="136.4" transform="rotate(-90 234.5 136.4)">GND</text>
<text x="237" y="136.4" transform="rotate(-90 237 136.4)">GND</text>
<text x="239.6" y="136.4" transform="rotate(-90 239.6 136.4)">GND</text>
<text x="44.8" y="142.7">1</text>
<text x="49.8" y="144">USBDM</text>
<text x="67.1" y="141.4">SDA</text>
<text x="75.5" y="140.2">8</text>
<text x="146.6" y="140.2">4</text>
<text x="151.6" y="141.4">SDA_A</text>
<text x="161" y="141.4">SDA_B</text>
<text x="172.1" y="140.2">1</text>
<text x="225.6" y="141.3" transform="rotate(-90 225.6 141.3)">0</text>
<text x="230.7" y="141.3" transform="rotate(-90 230.7 141.3)">1</text>
<text x="233.2" y="142.5" transform="rotate(-90 233.2 142.5)">12</text>
<text x="235.8" y="142.5" transform="rotate(-90 235.8 142.5)">28</text>
<text x="238.3" y="142.5" transform="rotate(-90 238.3 142.5)">29</text>
<text x="281.6" y="143.7" transform="rotate(-90 281.6 143.7)">1</text>
<text x="43.6" y="147.8">10</text>
<text x="49.8" y="149.1">USBDP</text>
<text x="64.5" y="149.1">CBUS0</text>
<text x="75.5" y="147.8">5</text>
<text x="146.6" y="145.2">6</text>
<text x="151.6" y="146.5">OE</text>
<text x="282.8" y="149.2" transform="rotate(-90 282.8 149.2)">A K</text>
<text x="44.8" y="152.9">2</text>
<text x="49.8" y="154.1">RESET#</text>
<text x="160.7" y="151.6" transform="rotate(-90 160.7 151.6)">GND</text>
<text x="192.5" y="153.9" transform="rotate(-90 192.5 153.9)">1</text>
<text x="205.2" y="153.9" transform="rotate(-90 205.2 153.9)">1</text>
<text x="281.6" y="151.5" transform="rotate(-90 281.6 151.5)">2</text>
<text x="58.9" y="161.8" transform="rotate(-90 58.9 161.8)">GND</text>
<text x="64" y="161.8" transform="rotate(-90 64 161.8)">GND</text>
<text x="159.4" y="156.5" transform="rotate(-90 159.4 156.5)">2</text>
<text x="193.8" y="158.8" transform="rotate(-90 193.8 158.8)">1</text>
<text x="206.5" y="158.8" transform="rotate(-90 206.5 158.8)">1</text>
<text x="57.7" y="166.8" transform="rotate(-90 57.7 166.8)">9</text>
<text x="62.8" y="166.8" transform="rotate(-90 62.8 166.8)">0</text>
<text x="34.9" y="172">1</text>
<text x="39.8" y="170.7">1</text>
<text x="3.9" y="179.6">D</text>
<text x="201.9" y="178.3">Title</text>
<text x="291.4" y="179.6">D</text>
<text x="48" y="180.8">I2C: 0x7C</text>
<text x="201.9" y="186">Size</text>
<text x="214.6" y="186">Number</text>
<text x="265.5" y="186">Revision</text>
<text x="203.2" y="189.8">A4</text>
<text x="201.9" y="193.6">Date:</text>
<text x="201.9" y="196.1">File:</text>
<text x="213.3" y="193.6">01/08/2019</text>
<text x="213.4" y="196.1">D:\wearlab\..\logic_1b.SchDoc</text>
<text x="252.8" y="193.6">Sheet</text>
<text x="252.8" y="196.1">Drawn By:</text>
<text x="260.2" y="193.6">of</text>
<text x="38.2" y="199.9">1</text>
<text x="111.3" y="199.9">2</text>
<text x="184.5" y="199.9">3</text>
<text x="257.6" y="199.9">4</text>
</g>
<g font-size="2.3" fill="#262626">
<text x="104.1" y="20.6">VCC</text>
<text x="177.3" y="23.1">VBAT</text>
<text x="188.1" y="23.1">VCCC101</text>
<text x="75.6" y="29.5">GND</text>
<text x="98.4" y="25.7">AVCC</text>
<text x="124.8" y="29.5">GND</text>
<text x="231.4" y="28.2">VCC</text>
<text x="22.7" y="43.5">VCC</text>
<text x="129.4" y="43.5">MOTION_INT</text>
<text x="157.4" y="43.5">S_SDA</text>
<text x="205.7" y="43.5">F32K</text>
<text x="60.7" y="48.6">SS#2</text>
<text x="60.7" y="53.7">MISO2</text>
<text x="157.4" y="48.6">S_SCL</text>
<text x="205.7" y="53.7">RTC_INT</text>
<text x="20" y="56.2">S_SCL</text>
<text x="30.2" y="56.2">S_SDA</text>
<text x="257.1" y="57.5">GND</text>
<text x="129.4" y="63.8">MOSI2</text>
<text x="129.4" y="68.9">SCK2</text>
<text x="60.7" y="94.4">GND</text>
<text x="73.5" y="94.4">GND</text>
<text x="98.9" y="94.4">GND</text>
<text x="200.6" y="94.4">BLUE_RTS</text>
<text x="200.6" y="91.8">BLUE_CTS</text>
<text x="200.6" y="96.9">BLUE_TX</text>
<text x="200.6" y="99.4">BLUE_RX</text>
<text x="267" y="102">VCC</text>
<text x="53.4" y="109.6">USBPWR</text>
<text x="59.7" y="112.2">VCCIO</text>
<text x="26.6" y="114.7">VCCIO</text>
<text x="262.2" y="116">GND</text>
<text x="200.6" y="124.9">BLUE_RST#</text>
<text x="285.1" y="123.6">GND</text>
<text x="139.7" y="127.4">VCC</text>
<text x="174.2" y="127.4">VCCIO</text>
<text x="262.2" y="126.2">GND</text>
<text x="266.8" y="127.4">BLUE_Connect</text>
<text x="81.1" y="135.1">FTDI_SCL</text>
<text x="124.3" y="135.1">S_SCL</text>
<text x="177.8" y="135.1">FTDI_SCL</text>
<text x="32.7" y="142.7">USB_N</text>
<text x="81.1" y="140.2">FTDI_SDA</text>
<text x="124.3" y="140.2">S_SDA</text>
<text x="177.8" y="140.2">FTDI_SDA</text>
<text x="32.7" y="147.8">USB_P</text>
<text x="134.3" y="146.5">VCC</text>
<text x="231.2" y="152.9">GND</text>
<text x="279.6" y="163.1">GND</text>
</g>
<g font-size="2.3" fill="#0e0e0e">
<text x="85.6" y="26">100nF</text>
<text x="86.1" y="28.2">C15</text>
<text x="108.5" y="26">100nF</text>
<text x="109.1" y="28.2">C16</text>
<text x="124.3" y="35.9">U3</text>
<text x="192.7" y="30.5">100nF</text>
<text x="206.2" y="33.3">U100</text>
<text x="206.2" y="35.9">DS3232M</text>
<text x="234.5" y="35.6">R203</text>
<text x="124.3" y="38.4">MPU9250</text>
<text x="236.3" y="38.4">0R22</text>
<text x="234.5" y="46">L200</text>
<text x="20.8" y="50.9">R201</text>
<text x="22.6" y="53.7">4k7</text>
<text x="30.9" y="50.9">R202</text>
<text x="32.7" y="53.7">4k7</text>
<text x="233.7" y="48.6">4.7uH</text>
<text x="246.2" y="48.8">C200</text>
<text x="246.2" y="56">22uF</text>
<text x="63.2" y="71.5">100nF</text>
<text x="65.5" y="68.7">C19</text>
<text x="243.9" y="66.4">C204100nF</text>
<text x="257.1" y="74">U101</text>
<text x="257.1" y="76.6">RN41-I/RM</text>
<text x="47.8" y="112.4">C201</text>
<text x="47.8" y="119.5">10nF</text>
<text x="270.1" y="114.5">S200</text>
<text x="12.4" y="124.9">J203</text>
<text x="81.6" y="122.3">U200</text>
<text x="81.6" y="124.9">FT200XD</text>
<text x="271.6" y="121.6">R204</text>
<text x="271.6" y="125.6">47k</text>
<text x="22.3" y="130.3">C202</text>
<text x="136.8" y="127.7">C203</text>
<text x="149.7" y="127.4">U201</text>
<text x="185.1" y="127.7">C205</text>
<text x="22.3" y="137.4">100nF</text>
<text x="136.8" y="134.8">100nF</text>
<text x="185.1" y="134.8">100nF</text>
<text x="282" y="135.1">4k7</text>
<text x="282.8" y="132.3">RD200</text>
<text x="282" y="152.9">D200</text>
<text x="282" y="150.3">Yellow</text>
<text x="149.7" y="163.6">TCA9406</text>
<text x="187.9" y="165.6">J201</text>
<text x="200.6" y="165.6">J202</text>
<text x="32.7" y="178.3">J204</text>
</g>
</svg>
